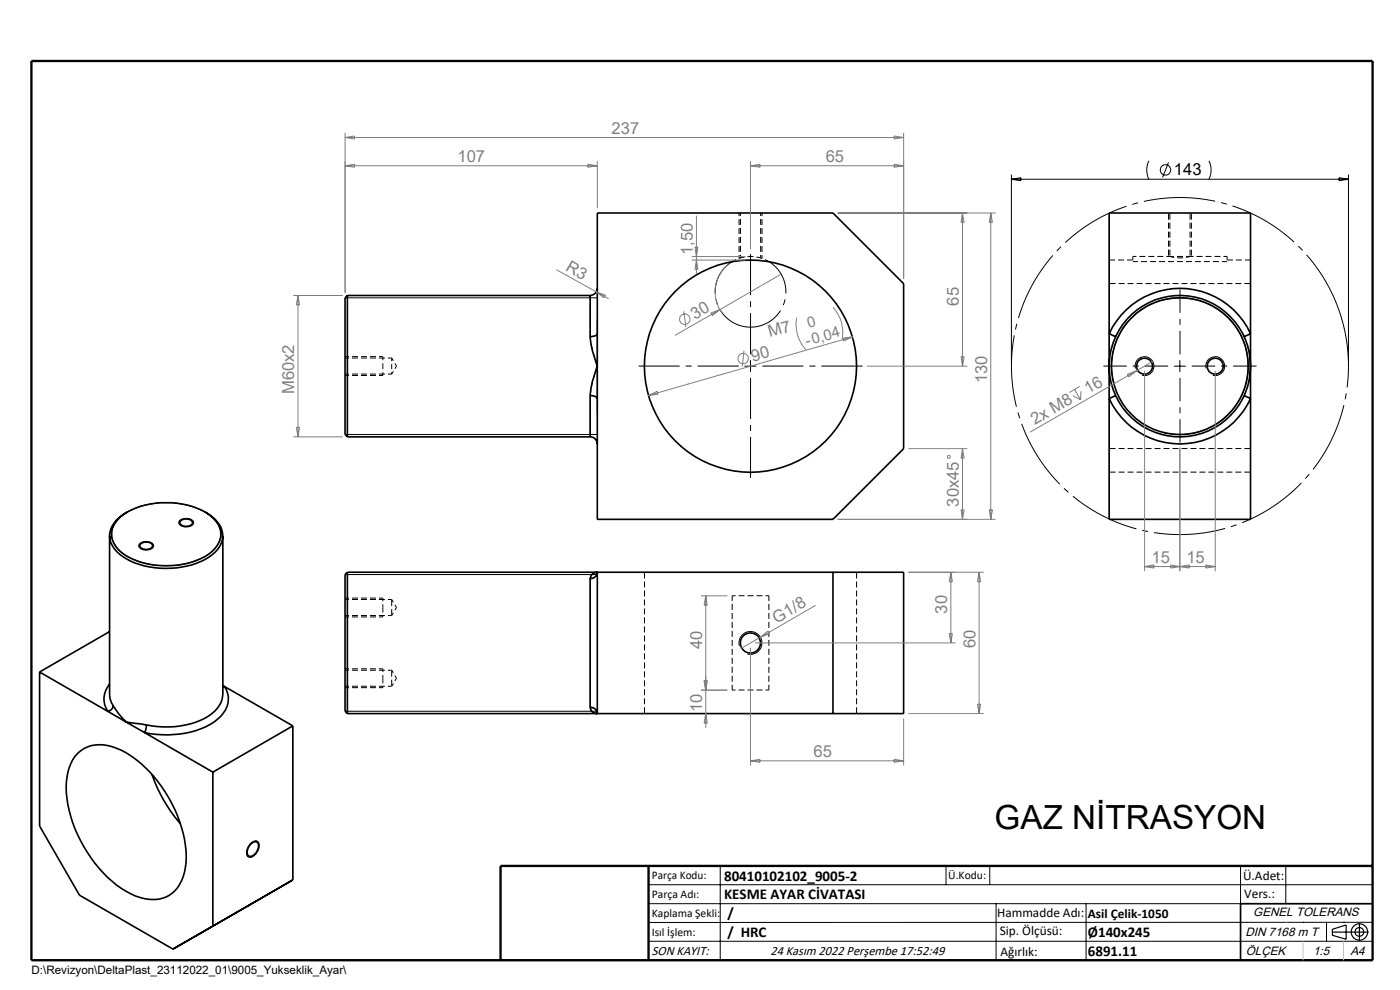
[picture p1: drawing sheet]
<svg xmlns="http://www.w3.org/2000/svg" width="297mm" height="210mm" viewBox="0 0 297 210" stroke-linecap="round" stroke-linejoin="round" font-family="sans-serif">
<g fill="none" stroke="#000" stroke-width=".35">
<path d="M126.7 45.2h50l15 15v35l-15 15h-50zM235.3 45.2h30v65h-30zM73.7 62.7v30M73.7 62.7l-.5 .5v29l.5 .5M73.7 62.7h51.5M125.2 71.4a21.9 21.9 0 0 0 1.5 6.3 22.7 22.7 0 0 0-1.5 6.2M125.2 62.7v8.7M126.7 61.2a1.57 1.57 0 0 1-1.5 1.5M126.7 70.8a1.58 1.58 0 0 1-1.5 .6M236.7 71.4l-1.4-.6a16.5 16.5 0 0 1 15-9.6 16.5 16.5 0 0 1 15 9.6l-1.4 .6M73.7 92.7h51.5M125.2 92.7a1.51 1.51 0 0 1 1.5 1.5"/>
<path d="M125.2 83.9a1.41 1.41 0 0 1 1.5 .7M125.2 83.9v8.8M236.7 83.9l-1.4 .7a16.5 16.5 0 0 0 15 9.6 16.5 16.5 0 0 0 15-9.6l-1.4-.7M23.2 113.7v33.6a4.1 4.1 0 0 0 .8 2.4M25 110.2a15.1 15.1 0 0 1 11.4-3.6 14 14 0 0 1 9.1 3.6 4.4 4.4 0 0 1-.6 6.8 16.5 16.5 0 0 1-13 2.7 11.7 11.7 0 0 1-7.3-3.8 4.3 4.3 0 0 1 .4-5.7zM27.1 108.6a6.2 6.2 0 0 0-3.9 5.1 6 6 0 0 0 3.6 4.8 18.5 18.5 0 0 0 17.5-.3 5.2 5.2 0 0 0 2.8-5.6 7 7 0 0 0-3.6-4M30 115.2a1.71 1.71 0 0 1 2.4 .5 1.62 1.62 0 0 1-2.6 .4 .56 .56 0 0 1 .2-.9zM38.2 110.6a1.74 1.74 0 0 1 2.7 .2 1.59 1.59 0 0 1-2.6 .4l-.2-.4zM47.3 113.7v33.6a6.2 6.2 0 0 1-4 5.1 19 19 0 0 1-12.2 1.4M23.2 134l-14.8 8.5M73.7 121.4v30M73.7 121.4l-.5 .5v29l.5 .5"/>
<path d="M73.7 121.4h118v30h-118M125.2 122.8v27.2M126.7 121.4a1.52 1.52 0 0 1-1.5 1.4M126.7 121.4a1.44 1.44 0 0 0-1.5 1.4M126.7 121.4v30M176.7 121.4v30M8.4 142.5l14.5 8.4M8.4 142.5v32.7l8.5 14.7 19.8 11.4 17-9.8M16.5 159.8a7.4 7.4 0 0 1 8.3-1.1 24.6 24.6 0 0 1 11.6 11.7 22.2 22.2 0 0 1 2.8 14.6 6.8 6.8 0 0 1-6.6 5.8 14.9 14.9 0 0 1-9.8-4.7 28.7 28.7 0 0 1-8.8-19.1 10.3 10.3 0 0 1 2.5-7.2zM22.9 150.9l3.9 2.3M23.2 145.1a4.8 4.8 0 0 0-.3 5.8M24 149.7l1.2 1.7 1.6 1.8"/>
<path d="M24 149.7a1.47 1.47 0 0 1-1.1 1.2M26.8 153.2l4.3 .6M26.8 153.2l3.9 2.2M30.7 155.4l14.5 8.4M31.1 153.8l-.2 1.1-.2 .5M47.3 145.6h.3M47.3 145.4l.3 .2M47.6 145.6a5 5 0 0 1-1.4 6.9 18.1 18.1 0 0 1-13.1 3.3l-2.4-.4M47.6 145.6l14.5 8.4M62.1 154l-16.9 9.8M62.1 154v32.6l-16.9 9.9v-32.7M125.2 150a1.45 1.45 0 0 1 1.5 1.4"/>
<path d="M125.2 150a1.38 1.38 0 0 0 1.5 1.4M32.2 164.3a30.8 30.8 0 0 0 6.1 10.4M53.3 178.9a.86 .86 0 0 1 1.2-.3 .86 .86 0 0 1 .3 1.2 1.96 1.96 0 0 1-2 1.8 1.92 1.92 0 0 1 .5-2.7zM291.2 191.7h-28v12"/>
<circle cx="159.2" cy="77.7" r="22.5"/>
<circle cx="242.8" cy="77.7" r="1.7"/>
<circle cx="250.3" cy="77.7" r="14.5"/>
<circle cx="250.3" cy="77.7" r="15"/>
<circle cx="257.8" cy="77.7" r="1.7"/>
<circle cx="159.2" cy="136.4" r="2.14"/>
</g>
<path d="M248.2 54.4a7.5 7.5 0 0 0 4.2 0h-.1M125.2 71.4a23.3 23.3 0 0 0 1.5 6.2M126.7 77.6v.1a23.2 23.2 0 0 0-1.5 6.2M125.2 122.7v27.3" fill="none" stroke="#000" stroke-width=".21" stroke-dasharray="1.3 .6" stroke-dashoffset=".3" stroke-linecap="butt"/>
<path d="M126.7 70.8a1.4 1.4 0 0 1-1.5 .6M126.7 84.5a1.4 1.4 0 0 0-1.5-.6" fill="none" stroke="#000" stroke-width=".21" stroke-dasharray="1.3 .6" stroke-dashoffset=".9" stroke-linecap="butt"/>
<path d="M163.1 55.5a7.5 7.5 0 0 0-7.8 0M73.2 79.6h8M81.2 75.6h-8M73.2 130.9h8M81.2 126.9h-8M73.2 145.9h8M81.2 141.9h-8" fill="none" stroke="#000" stroke-width=".21" stroke-dasharray="1.3 .6" stroke-dashoffset=".4" stroke-linecap="butt"/>
<path d="M83.1 77.6v-1.7M83.1 79.3v-1.7" fill="none" stroke="#000" stroke-width=".21" stroke-dasharray="1.3 .6" stroke-dashoffset=".8" stroke-linecap="butt"/>
<g fill="none" stroke="#000" stroke-width=".21" stroke-dasharray="1.3 .6" stroke-dashoffset=".6" stroke-linecap="butt">
<path d="M156.8 45.1v9.7M157.1 45.1v9.6M161.4 54.7v-9.6M161.7 54.8v-9.7M81.2 75.7v3.9M83.1 79.3l1-1.7M84.1 77.6l-1-1.7M81.2 126.9v2M83.1 130.6l1-1.7M84.1 128.9l-1-1.7M163.1 126.4h-7.8M81.2 141.9v2"/>
<path d="M83.1 145.6l1-1.7M84.1 143.9l-1-1.7M163.1 146.4h-7.8"/>
</g>
<g fill="none" stroke="#000" stroke-width=".21" stroke-dasharray="1.3 .6" stroke-dashoffset=".5" stroke-linecap="butt">
<path d="M240.3 54.4v1.1M248.2 54.4h-7.9M260.3 54.4v1.1M260.3 54.4h-7.9M73.2 79.3h9.9M83.1 75.9h-9.9M73.2 130.6h9.9M83.1 127.2h-9.9M126.7 121.4a1.44 1.44 0 0 0-1.5 1.3M126.7 121.4a1.44 1.44 0 0 1-1.5 1.3M73.2 145.6h9.9M83.1 142.2h-9.9"/>
<path d="M125.2 150a1.44 1.44 0 0 0 1.5 1.4M126.7 151.4a1.44 1.44 0 0 0-1.5-1.4"/>
</g>
<path d="M252.8 54.4h-4.9M125.2 62.6v8.8M125.2 83.9v8.7" fill="none" stroke="#000" stroke-width=".21" stroke-dasharray="1.3 .6" stroke-dashoffset=".1" stroke-linecap="butt"/>
<path d="M240.3 55.5h20M155.3 126.4v20M163.1 146.4v-20" fill="none" stroke="#000" stroke-width=".21" stroke-dasharray="1.3 .6" stroke-dashoffset=".2" stroke-linecap="butt"/>
<path d="M235.3 60.1h30M265.3 95.1h-30M235.3 100.1h30M83.1 130.6v-3.4M136.7 121.4v30M83.1 145.6v-3.4M181.7 151.4v-30" fill="none" stroke="#000" stroke-width=".21" stroke-dasharray="1.3 .6" stroke-dashoffset="-.1" stroke-linecap="butt"/>
<path d="M240.3 55.1h-5M265.3 55.1h-5M81.2 75.6v.1M81.2 128.9v.5M81.2 143.9v.5" fill="none" stroke="#000" stroke-width=".21" stroke-dasharray="1.3 .6" stroke-linecap="butt"/>
<path d="M247.9 45.1v9.3M248.2 45.1v9.3M252.5 54.4v-9.3M252.8 54.4v-9.3" fill="none" stroke="#000" stroke-width=".21" stroke-dasharray="1.3 .6" stroke-dashoffset="-.2" stroke-linecap="butt"/>
<g fill="none" stroke="#808080" stroke-width=".21">
<path d="M73.2 28.2v34M73.2 29.2h118.5M73.2 29.2l2-.4v.7zM73.2 35.2l2-.4v.7zM73.2 35.2h53.5M124.7 34.8l2 .4-2 .3zM126.7 34.2v10M159.2 35.2h32.5M159.2 34.2v18.7M159.2 35.2l2-.4v.7zM189.7 28.8l2 .4-2 .3zM189.7 34.8l2 .4-2 .3z"/>
<path d="M191.7 28.2v31M118 57.2l8.5 4.7M146.8 55.2h11.4M146.8 54.4h11.4M147.4 52.4h.7l-.4 2zM147.7 45.7v12.5M147.7 55.2l.4 2h-.7zM154.5 56.1a7.5 7.5 0 0 0-1.3 10.4M165.7 58.2l-13 7.5M177.7 45.2h33.5M204.2 45.2v32.5M204.2 45.2l.3 2h-.6z"/>
<path d="M210.2 45.2l.3 2h-.6zM210.2 45.2v65M62.2 62.7h10.5M63.2 62.7v30M63.2 62.7l.3 2h-.6zM126.5 61.9l2.6 1.5M126.5 61.9l1.9 .7-.3 .6zM145 66l.5 3.4M150.8 66.4l1.9-.7-1.6 1.2zM152.7 65.7l-9.5 5.4M157.8 74.4l-.3 3.3M169 67.4a8 8 0 0 0 2 6.8"/>
<path d="M176.7 65.1a8 8 0 0 1 1.9 6.9M178.8 71.7l2-.2-1.8 .8zM180.8 71.5l-43.2 12.4M183.9 77.7h21.3M203.9 75.7h.6l-.3 2zM239.2 79.4l1.9-.7-1.6 1.2zM241.1 78.7l-22.6 13M242.8 78.7v42.5M244.5 76.7l-3.4 2M257.8 78.7v42.5M62.2 92.7h10.5M62.9 90.7h.6l-.3 2z"/>
<path d="M137.6 83.9l1.8-.9 .2 .6zM192.7 95.2h12.5M204.2 95.2v15M204.2 95.2l.3 2h-.6zM227.6 84l1.6 .8M228 82.6l1.2 2.2M229.1 82l-2.2 1.2M229.3 83l-.1 1.8M250.3 94.9v26.3M203.9 108.2h.6l-.3 2zM209.9 108.2h.6l-.3 2zM211.2 110.2h-33.5"/>
<path d="M248.3 119.8l2 .4-2 .3zM255.8 119.8l2 .4-2 .3zM148.7 126.4h5.6M149.7 126.4v28M149.7 126.4l.3 2h-.6zM159.2 137.4v25M160.2 136.4h42.5M161.3 135.2l-4.2 2.4M161.3 135.2l1.6-1.3 .3 .5zM173 128.4l-11.7 6.8M192.7 121.4h16M201.4 134.4h.6l-.3 2z"/>
<path d="M201.7 121.4l.3 2h-.6zM201.7 121.4v15M207.7 121.4v30M207.7 121.4l.3 2h-.6zM242.8 120.2h15M242.8 120.2l2-.4v.7zM250.3 120.2l2-.4v.7zM148.7 146.4h5.6M149.4 144.4h.6l-.3 2zM149.7 151.4l.3 2h-.6zM191.7 152.4v10M192.7 151.4h16"/>
<path d="M207.4 149.4h.6l-.3 2zM159.2 161.4l2-.3v.6zM159.2 161.4h32.5M189.7 161.1l2 .3-2 .3z"/>
<circle cx="145.3" cy="67.7" r="1.11"/>
<circle cx="157.7" cy="76.1" r="1.1"/>
<circle cx="201.3" cy="96.9" r=".31"/>
</g>
<g fill="none" stroke="#000" stroke-width=".21">
<path d="M214.6 37v39.7M214.6 38h71.5M214.6 38l2-.3v.6zM243.7 34.1a4.4 4.4 0 0 0 0 3.9M247.9 34.5l-1.3 3.1M256.5 34.1a4.4 4.4 0 0 1 0 3.9M284.1 37.7l2 .3-2 .3zM286.1 37v39.7M73.2 63.2h53.5M157.9 77.7h2.5M159.2 76.4v2.5M240.9 78.2a2 2 0 0 1 1.8-2.5 2 2 0 0 1 2.1 2.2 2 2 0 0 1-2.5 1.7"/>
<path d="M249.1 77.7h2.5M250.3 76.4v2.5M255.9 78.2a2 2 0 0 1 1.8-2.5 2 2 0 0 1 2.1 2.2 2 2 0 0 1-2.5 1.7M73.2 92.2h53.5M236.3 81.4a14.5 14.5 0 0 1 12.7-18.2 14.5 14.5 0 0 1 15.8 15.7 14.5 14.5 0 0 1-18.2 12.8M25 110.2a15.1 15.1 0 0 1 11.4-3.6 14 14 0 0 1 9.1 3.6 4.4 4.4 0 0 1-.6 6.8 16.5 16.5 0 0 1-13 2.7 11.7 11.7 0 0 1-7.3-3.8 4.3 4.3 0 0 1 .4-5.7zM29.7 115.2a2.18 2.18 0 0 1 2.8 .3 .94 .94 0 0 1-1.1 1.2h-.4a1.29 1.29 0 0 1-1.6-1zM38 110.5a2.21 2.21 0 0 1 3 .1 .98 .98 0 0 1-1.1 1.2h-.5a1.28 1.28 0 0 1-1.5-1zM73.2 121.9h53.5M156.8 137a2.44 2.44 0 0 1 2.2-3 2.44 2.44 0 0 1 2.6 2.6 2.44 2.44 0 0 1-3 2.1M73.2 150.9h53.5M53.3 178.7l.4-.2a.85 .85 0 0 1 1 0 .85 .85 0 0 1 .3 1 2.58 2.58 0 0 1-2 2.4 1.05 1.05 0 0 1-.6-1.6l.3-.9z"/>
<path d="M137.6 187.7h153.6M137.6 191.7h153.6M137.6 199.7h153.6M152.8 183.7v20M200.7 183.7v4M210 183.7v4M211.3 191.7v12M230.4 191.7v12M263.2 183.7v20M272.8 183.7v8M276.4 195.6h.1M281.4 195.6v4.1"/>
<path d="M285 195.6h.1M291.2 195.6l-153.6 .1"/>
<circle cx="247.2" cy="36" r="1.11"/>
</g>
<g fill="none" stroke="#000" stroke-width=".25">
<path d="M126.7 67.7v19.9M282.6 197.7h7.8M282.6 197.1l3-.9v3l-3-.8zM288.4 195.8v3.8M106.2 203.7h185"/>
<circle cx="288.4" cy="197.7" r="1.74"/>
<circle cx="288.4" cy="197.7" r=".93"/>
</g>
<path d="M81.2 129.4v1.5M81.2 144.4v1.5" fill="none" stroke="#000" stroke-width=".21" stroke-dasharray="1.3 .6" stroke-dashoffset=".7" stroke-linecap="butt"/>
<path d="M284.5 67.2a35.8 35.8 0 0 0-59.9-14.4 35.8 35.8 0 0 0 16.5 59.4 35.8 35.8 0 0 0 43.9-43.2l-.5-1.8" fill="none" stroke="#000" stroke-width=".21" stroke-dasharray="15.2 1.3 1.3 1.3" stroke-dashoffset=".1" stroke-linecap="butt"/>
<path d="M163.1 55.5a7.5 7.5 0 0 1 1.8 11.3 7.5 7.5 0 0 1-11.4 0 7.5 7.5 0 0 1 1.8-11.3" fill="none" stroke="#000" stroke-width=".21" stroke-dasharray="15.2 1.3 1.3 1.3" stroke-dashoffset="7.2" stroke-linecap="butt"/>
<path d="M247.8 77.6h-13.7M250.3 75.1v-13.7M252.8 77.6h13.8M250.3 80.1v13.8" fill="none" stroke="#000" stroke-width=".21" stroke-dasharray="15.2 1.3 1.3 1.3" stroke-dashoffset="10.3" stroke-linecap="butt"/>
<path d="M156.7 77.6h-21.2M159.2 75.1v-21.2M161.7 77.6h21.3M159.2 80.1v21.3" fill="none" stroke="#000" stroke-width=".21" stroke-dasharray="15.2 1.3 1.3 1.3" stroke-dashoffset="6.5" stroke-linecap="butt"/>
<path d="M6.7 12.9h284.5v190.8h-284.5zM137.6 183.7v20M291.2 183.7h-185v20" fill="none" stroke="#000" stroke-width=".5"/>
<path d="M276.4 199.7v4M285 199.7v4" fill="none" stroke="#c0c0c0" stroke-width=".21"/>
<path d="M272.8 195.6h.1" fill="none" stroke="#c0c0c0" stroke-width=".25"/>
<text font-size="7.1" x="211" y="175.8">GAZ NİTRASYON</text>
<g font-size="3.5" fill="#808080">
<text x="129.8" y="28.4">237</text>
<text x="97" y="34.4">107</text>
<text x="175.2" y="34.4">65</text>
<text x="119.8" y="57.3" transform="rotate(30 119.8 57.3)">R3</text>
<text x="147" y="54.1" transform="rotate(-90 147 54.1)">1,50</text>
<text x="203.4" y="64.8" transform="rotate(-90 203.4 64.8)">65</text>
<text x="147.4" y="67.8" transform="rotate(-30 147.4 67.8)">30</text>
<text x="163.3" y="71.6" transform="rotate(-16 163.3 71.6)">M7</text>
<text x="159.7" y="76.7" transform="rotate(-16 159.7 76.7)">90</text>
<text x="62.4" y="83.6" transform="rotate(-90 62.4 83.6)">M60x2</text>
<text x="209.4" y="81.3" transform="rotate(-90 209.4 81.3)">130</text>
<text x="230.8" y="83.7" transform="rotate(-30 230.8 83.7)">16</text>
<text x="219.5" y="90.2" transform="rotate(-30 219.5 90.2)">2x M8</text>
<text x="203.4" y="107.5" transform="rotate(-90 203.4 107.5)">30x45</text>
<text x="244.3" y="119.4">15</text>
<text x="251.7" y="119.4">15</text>
<text x="200.9" y="130.1" transform="rotate(-90 200.9 130.1)">30</text>
<text x="148.9" y="137.8" transform="rotate(-90 148.9 137.8)">40</text>
<text x="164.7" y="132.3" transform="rotate(-30 164.7 132.3)">G1/8</text>
<text x="206.9" y="137.5" transform="rotate(-90 206.9 137.5)">60</text>
<text x="148.9" y="151" transform="rotate(-90 148.9 151)">10</text>
<text x="172.6" y="160.6">65</text>
</g>
<text font-size="3.5" x="249" y="37.2">143</text>
<g font-size="3.2" fill="#808080">
<text x="171.6" y="69.6" transform="rotate(-16 171.6 69.6)">0</text>
<text x="171.2" y="73.4" transform="rotate(-16 171.2 73.4)">-0,04</text>
</g>
<g font-size="3.2">
<text x="153.6" y="190.8">KESME AYAR CİVATASI</text>
<text x="153.6" y="186.8">80410102102_9005-2</text>
<text x="154.3" y="194.8">/</text>
<text x="154.3" y="198.8">/ HRC</text>
<text x="230.8" y="198.7">Ø140x245</text>
<text x="230.8" y="202.8">6891.11</text>
</g>
<g font-size="2.8">
<text x="263.7" y="186.7">Ü.Adet:</text>
<text x="263.9" y="190.5">Vers.:</text>
<text x="211.5" y="194.5">Hammadde Adı:</text>
<text x="230.8" y="194.7">Asil Çelik-1050</text>
<text x="138.3" y="202.6">SON KAYIT:</text>
<text x="163.4" y="202.6">24 Kasım 2022 Perşembe 17:52:49</text>
<text x="212.1" y="198.4">Sip. Ölçüsü:</text>
<text x="212.2" y="202.7">Ağırlık:</text>
</g>
<g font-size="2.6">
<text x="265.9" y="194.4">GENEL TOLERANS</text>
<text x="264.2" y="198.5">DIN 7168 m T</text>
<text x="264.3" y="202.6">ÖLÇEK</text>
<text x="278.5" y="202.6">1:5</text>
<text x="286.5" y="202.6">A4</text>
</g>
<g font-size="2.5">
<text x="138.3" y="186.4">Parça Kodu:</text>
<text x="138.3" y="190.5">Parça Adı:</text>
<text x="201.2" y="186.5">Ü.Kodu:</text>
<text x="138.3" y="194.5">Kaplama Şekli:</text>
<text x="138.3" y="198.6">Isıl İşlem:</text>
<text x="6.7" y="206.7">D:\Revizyon\DeltaPlast_23112022_01\9005_Yukseklik_Ayar\</text>
</g>
</svg>
